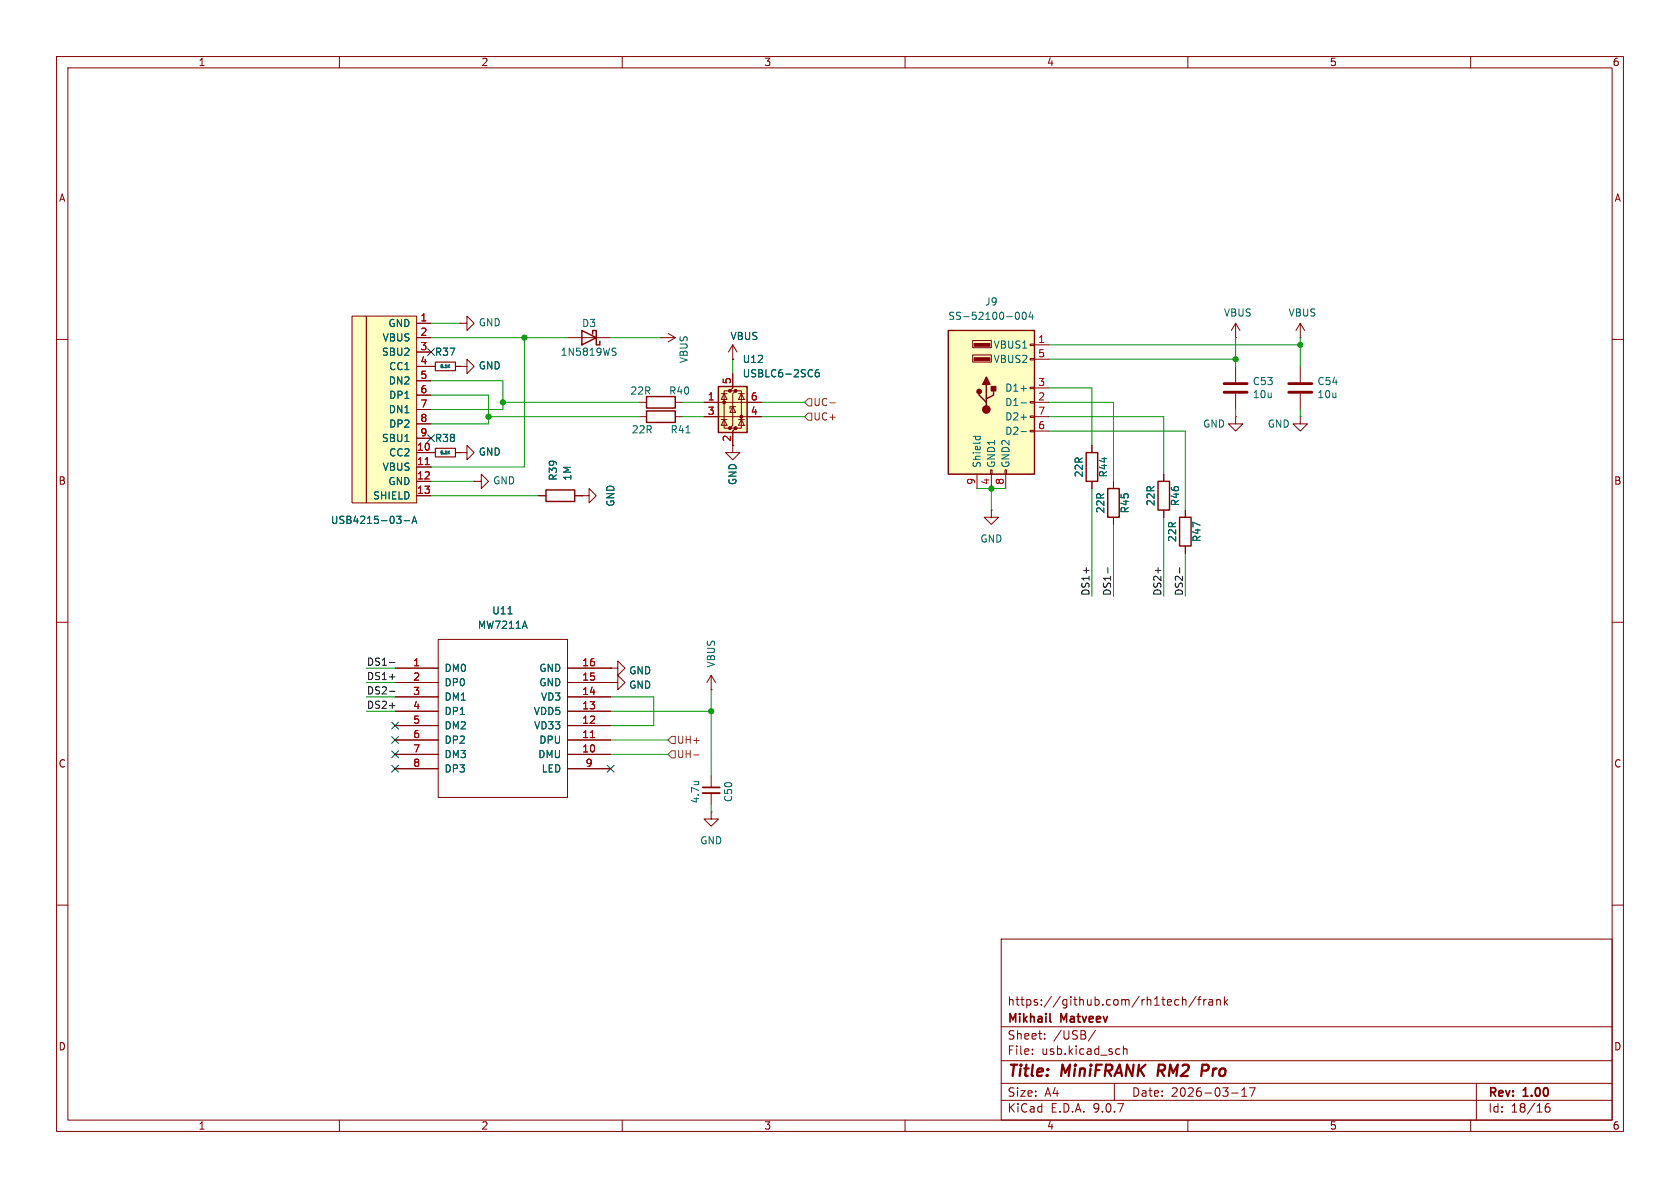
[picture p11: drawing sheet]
<svg xmlns="http://www.w3.org/2000/svg" width="297mm" height="210mm" viewBox="0 0 297 210" stroke-linecap="round" stroke-linejoin="round" font-family="sans-serif">
<g fill="none" stroke="#840000" stroke-width=".18">
<path d="M10 10h277v190h-277zM12 12h273v186h-273zM60 10v2M110 10v2M160 10v2M210 10v2M260 10v2M100.3 59.7h7.6M116.8 59.7h.1M116.8 59.7h2.6M118.1 58.9l1.3 .8M119.4 59.7l-1.3 .8"/>
<path d="M10 60h2M113 73.7h1.3M119.4 73.7h1.2M218.4 73.7v1.2h1.3l-1.3 1.3-1.2-1.3h1.2M218.4 73.7h.1M229.9 73.7v1.2h1.2l-1.2 1.3-1.3-1.3h1.3M229.9 73.7h.1M285 60h2M95.2 87.6h1.3M101.6 87.6h1.3M10 110h2M285 110h2"/>
<path d="M125.7 143.5v1.3h1.3l-1.3 1.3-1.2-1.3h1.2M125.7 143.5h.1M10 160h2M177 166h108v32h-108zM208 176.7l.4 .1M208.4 177.6l-.4 .1M209 176.8l.2-.1 .4 .1 .1 .9M209 176.2v1.5M211.5 176.1l-1.3 2M211.7 176.7h.6M212.3 176.2l-.3 .2v1.3M212.8 176.7v1"/>
<path d="M213.2 176.7l-.2 .1-.2 .2M213.7 176.8h.6l.1 .9M214.4 177.1h-.5a.29 .29 0 0 0-.2 .3 .29 .29 0 0 0 .2 .3l.5-.1M215.1 176.8l.2-.1 .4 .1v.9M215.1 176.7v1M216.5 176.2v1.5M216.6 177.1l.4 .6M217 176.7l-.5 .6M285 160h2M60 198v2M110 198v2M160 198v2"/>
<path d="M177 194.5h108M177 191.5h108M177 187.5h108M177 181.5h108M182.5 186.3v.1M182.5 185.5v.1M184.7 183.6v.1M184.7 182.8v.1M193.7 182.1l-1.3 2M197 191.5v3M197.8 185.4l.2 .1M198 186.3l-.2 .1"/>
<path d="M198.6 184.9v1.5M198.6 185.5l.2-.1 .4 .1v.9M210 198v2M217.7 193.2h1.2M219.5 193.8h.9M219.5 192.7l.5-.4v1.5M220.9 192.3h1l-.7 1.5M260 198v2M261 191.5v6.5M273.9 195.1a.59 .59 0 0 0-.7 .6v.6l.1 .2 .4 .1 .3-.1v-.5l-.1-.3h-.4l-.3 .3"/>
</g>
<path d="M204.9 188.2l-.3 2M213.4 188.2h-.8l-.3 2M213.4 189.2l-.9 .1" fill="none" stroke="#840000" stroke-width=".4"/>
<path d="M185.6 180.5l.2 .2" fill="none" stroke="#840000" stroke-width=".3"/>
<path d="M102.9 58.4l2.5 1.3-2.5 1.3zM104.8 59.1v-.7h.6v2.6h.6v-.7M114.3 72.6h5.1v2.1h-5.1zM96.5 86.6h5.1v2h-5.1z" fill="none" stroke="#840000" stroke-width=".25"/>
<path d="M108.4 62.1l.4 .2 .1 .3-.2 .2h-.3M108.4 61.5l.5 .1M121.3 76.5h.7" fill="none" stroke="#006464" stroke-width=".18"/>
<path d="M127 68.3h5.1v8.2h-5.1z" fill="#ffffc2"/>
<g fill="#840000" stroke="#840000" stroke-width=".18">
<circle cx="128" cy="71.1" r=".25"/>
<circle cx="129" cy="69.1" r=".25"/>
<circle cx="129" cy="75.7" r=".25"/>
<circle cx="130" cy="69.1" r=".25"/>
<circle cx="130" cy="75.7" r=".25"/>
<circle cx="131.1" cy="73.7" r=".25"/>
</g>
<g fill="none" stroke="#840000" stroke-width=".18">
<path d="M76.2 64.8h.8M80.5 64.8h.8M81.3 64.8h1.2v-1.3l1.3 1.3-1.3 1.2v-1.2M81.3 64.8h.1M113 71.1h1.3M119.4 71.1h1.2M124.5 71.1h10.1M124.5 73.7h10.1M127.5 74.2h1M127.5 69.6h1M128 69.6l.5 1h-1zM128 74.2l.5 1h-1z"/>
<path d="M129 69.1h-1v6.6h1M129.5 66v2.6l-.5 .5h1l-.5 .5v5.6l-.5 .5h1l-.5 .5v2.5M129.5 71.9l.5 1h-1zM129.5 63.5h.1M129.5 61v2.5M129.5 61l-.7 1.2M129.5 61l.8 1.2M130 71.9h-1v.4M130 69.1h1.1v6.6h-1.1M130.6 74.2h1M130.6 69.6h1M131.1 69.6l.5 1h-1z"/>
<path d="M131.1 74.2l.5 1h-1zM205.7 83.8v1.3M205.7 90.2v1.2M209.5 90.2v1.2M209.5 96.5v1.3M69.8 118.1h7.7M77.5 113h22.8v28h-22.8zM100.3 118.1h7.6M107.9 118.1h1.3v-1.3l1.3 1.3-1.3 1.3v-1.3M107.9 118.1h.1M125.7 119.4v2.5M125.7 119.4l-.7 1.3"/>
<path d="M125.7 119.4l.8 1.3M69.8 120.7h7.7M69.8 123.2h7.7M69.8 125.7h7.7M69.8 128.3h7.7M69.8 130.8h7.7M69.8 133.4h7.7M69.8 135.9h7.7M100.3 120.7h7.6M100.3 123.2h7.6M100.3 125.7h7.6M100.3 128.3h7.6"/>
<path d="M100.3 130.8h7.6M100.3 133.4h7.6M100.3 135.9h7.6M107.9 120.7h1.3v-1.3l1.3 1.3-1.3 1.2v-1.2M107.9 120.7h.1M125.7 121.9h.1M125.7 137.2v2M125.7 140.2v2"/>
</g>
<path d="M114.3 70.1h5.1v2h-5.1zM127 68.3h5.1v8.2h-5.1zM204.7 85.1h2.1v5.1h-2.1zM208.5 91.4h2.1v5.1h-2.1z" fill="none" stroke="#840000" stroke-width=".25"/>
<path d="M79.3 64.7l.2 .3M79.5 64.5l-.3 .3M144.7 65.3l-.3 .1a.86 .86 0 0 0 0 1.2l.4-.1v-.4l-.2-.3h-.2l-.3 .3M89.8 108.5h.7M122.7 138.2h.8M123.4 138.2h.1" fill="none" stroke="#006464" stroke-width=".18"/>
<path d="M77 64h3.5v1.5h-3.5z" fill="none" stroke="#840000" stroke-width=".2"/>
<path d="M124.2 139.2h3.1" fill="none" stroke="#840000" stroke-width=".3"/>
<path d="M124.2 140.2h3.1" fill="none" stroke="#840000" stroke-width=".33"/>
<path d="M104.4 130.4h.7" fill="none" stroke="#a90000" stroke-width=".18"/>
<g fill="#ffffc2">
<path d="M62.2 55.9h2.6v33h-2.6z"/>
<path d="M64.8 55.9h8.9v33h-8.9z"/>
</g>
<g fill="none" stroke="#840000" stroke-width=".18">
<path d="M62.2 55.9h2.6v33h-2.6zM64.8 55.9h8.9v33h-8.9zM73.7 57.2h2.5M73.7 59.7h2.5M81.3 57.2h1.2v-1.3l1.3 1.3-1.3 1.2v-1.2M81.3 57.2h.1M73.7 62.2h2.5M73.7 64.8h2.5M73.7 67.3h2.5M73.7 69.9h2.5M73.7 72.4h2.5M73.7 74.9h2.5"/>
<path d="M73.7 77.5h2.5M73.7 80h3.3M73.7 82.6h2.5M73.7 85.1h2.5M73.7 87.6h2.5M80.5 80h.8"/>
</g>
<path d="M75.2 82.1h.7" fill="none" stroke="#a90000" stroke-width=".18"/>
<path d="M79.3 79.9l.2 .3M79.5 79.7l-.3 .3M70.1 91.3h.8l-.4 .4M70.8 91.9v.5M71.4 92h1M72.8 92.5l.5-1.2 .4 1.2M73 92.2h.6" fill="none" stroke="#006464" stroke-width=".18"/>
<path d="M77 79.2h3.5v1.6h-3.5z" fill="none" stroke="#840000" stroke-width=".2"/>
<path d="M167.6 58.4h15.3v25.4h-15.3z" fill="#ffffc2"/>
<path d="M167.6 58.4h15.3v25.4h-15.3zM173.1 69.2v.7l1.3 1.2v.7M174.4 67.9v2.6M175.6 68.6v1.3l-1.2 .6v.6M192 80h2.1v5.1h-2.1zM195.8 86.4h2.1v5h-2.1z" fill="none" stroke="#840000" stroke-width=".25"/>
<g fill="#840000" stroke="#840000" stroke-width=".25">
<path d="M174.4 66.7l.6 1.2h-1.3z"/>
<path d="M175.3 68.3h.7v.8h-.7z"/>
<circle cx="173.1" cy="69.2" r=".38"/>
<circle cx="174.4" cy="72.4" r=".63"/>
</g>
<g fill="#840000" stroke="#840000" stroke-width=".18">
<path d="M172.2 60.7h2.8v.5h-2.8z"/>
<path d="M172.2 63.2h2.8v.6h-2.8z"/>
</g>
<g fill="none" stroke="#840000" stroke-width=".18">
<path d="M73.7 57.2h2.5M73.7 59.7h2.5M218.4 59.7h.1M218.4 57.2v2.5M218.4 57.2l-.7 1.2M218.4 57.2l.8 1.2M229.9 59.7h.1M229.9 57.2l-.8 1.2M229.9 57.2l.7 1.2M229.9 57.2v2.5M73.7 64.8h3.3M73.7 62.2h2.5"/>
<path d="M73.7 67.3h2.5M73.7 69.9h2.5M73.7 72.4h2.5M73.7 74.9h2.5M73.7 77.5h2.5M80.5 64.8h.8M81.3 64.8h.1M124.5 71.1h2.5M124.5 73.7h2.5M129.5 76.2v3.8h1.3l-1.3 1.3-1.2-1.3h1.2M129.5 63.5h.1M129.5 66v2.6"/>
<path d="M132.1 71.1h2.5M132.1 73.7h2.5M172 60.2h3.3v1.3h-3.3zM172 62.7h3.3v1.3h-3.3zM182.1 60.8h.8v.3h-.8zM182.1 63.4h.8v.2h-.8zM182.1 68.5h.8v.2h-.8zM182.1 71h.8v.2h-.8zM182.1 73.5h.8v.3h-.8zM182.1 76.1h.8v.2h-.8zM182.9 61h2.5M182.9 63.5h2.5"/>
<path d="M182.9 68.6h2.5M182.9 71.1h2.5M182.9 73.7h2.5M182.9 76.2h2.5M193 78.7v1.3M218.4 64.8v2.8M218.4 69.6v2.8M229.9 64.8v2.8M229.9 69.6v2.8M73.7 87.6h2.5M73.7 80h3.3M73.7 82.6h2.5"/>
<path d="M73.7 85.1h2.5M80.5 80h.8M81.3 80h1.2v-1.3l1.3 1.3-1.3 1.3v-1.3M81.3 80h.1M83.8 85.1h1.3v-1.3l1.3 1.3-1.3 1.3v-1.3M83.8 85.1h.1M95.2 87.6h1.3M101.6 87.6h1.3M102.9 87.6h1.2v-1.2l1.3 1.2-1.3 1.3v-1.3M102.9 87.6h.1M172.7 83.8v2.6M175.1 83.1h.3v.7h-.3z"/>
<path d="M175.3 90.2v1.2h1.2l-1.2 1.3-1.3-1.3h1.3M175.3 90.2h.1M175.3 83.8v2.6M177.7 83.1h.2v.7h-.2zM177.8 83.8v2.6M193 85.1v1.3M196.8 85.1v1.3M196.8 91.4v1.3M205.7 83.8v1.3M205.7 90.2v1.2M209.5 90.2v1.2M209.5 96.5v1.3"/>
<path d="M69.8 118.1h7.7M100.3 118.1h7.6M107.9 118.1h.1M69.8 120.7h7.7M69.8 123.2h7.7M69.8 125.7h7.7M69.8 128.3h7.7M69.8 130.8h7.7M69.8 133.4h7.7M69.8 135.9h7.7M100.3 120.7h7.6M100.3 123.2h7.6"/>
<path d="M100.3 125.7h7.6M100.3 128.3h7.6M100.3 130.8h7.6M100.3 133.4h7.6M100.3 135.9h7.6M107.9 120.7h.1"/>
</g>
<g fill="none" stroke="#006464" stroke-width=".18">
<path d="M179.5 55.7l.1-.4 .2-.1a.68 .68 0 0 1 .4 .6 .68 .68 0 0 1-.4 .7l-.2-.2-.1-.3M180.9 55.3l.1-.1a.68 .68 0 0 1 .4 .6 .68 .68 0 0 1-.4 .7 .84 .84 0 0 1-.1-1.2zM182.2 55.1l-.3 .9h.8M182.5 55.6v.9M79.3 64.7l.2 .3M79.3 79.9l.2 .3M79.5 64.5l-.3 .3M79.5 79.7l-.3 .3M144.7 65.3l-.3 .1a.86 .86 0 0 0 0 1.2l.4-.1v-.4l-.2-.3h-.2l-.3 .3M172 77.1h1.3M172.5 77.1v.4M173.2 77.1l.1 .4"/>
<path d="M180.5 68.7h1M180.5 71.2h1M180.5 73.8h1M180.5 76.3h1M70.1 91.3h.8l-.4 .4M70.8 91.9v.5M71.4 92h1M72.8 92.5l.5-1.2 .4 1.2M73 92.2h.6M89.8 108.5h.7"/>
</g>
<path d="M216.4 67.8h4.1M216.4 69.3h4.1M227.8 67.8h4.1M227.8 69.3h4.1" fill="none" stroke="#840000" stroke-width=".51"/>
<path d="M142.9 73h.6v1.3h-.6l-.7-.6zM142.9 70.5h.6v1.3h-.6l-.7-.7zM146.7 71.2h1M118.1 133.4l.6-.7h.7v1.3h-.7zM118.7 130.2h.7v1.2h-.7l-.6-.6zM122.6 133.4h1" fill="none" stroke="#725600" stroke-width=".18"/>
<path d="M68.9 117.1h.9M68.9 119.7h.9M192 100.4v.9M195.9 100.4v.9M204.7 100.4v.9M208.6 100.4v.9M68.9 122.2h.9M68.9 124.7h.9" fill="none" stroke="#0f0f0f" stroke-width=".18"/>
<g fill="none" stroke="#009600" stroke-width=".18">
<path d="M76.2 59.7h24.1M76.2 57.2h5.1M92.7 59.7v22.9h-16.5M107.9 59.7h8.9M218.4 59.7v5.1M229.9 59.7v5.1M76.2 69.9h10.2v5h-10.2M76.2 67.3h12.7v5.1h-12.7M86.4 73.7h26.6M88.9 71.1h24.1M120.6 71.1h3.9M120.6 73.7h3.9"/>
<path d="M129.5 63.5v2.5M134.6 71.1h7.6M134.6 73.7h7.6M185.4 76.2h24.1v14M185.4 73.7h20.3v10.1M185.4 71.1h11.4v14M185.4 68.6h7.6v10.1M185.4 63.5h33M185.4 61h44.5M218.4 72.4v1.3M229.9 72.4v1.3M76.2 87.6h19"/>
<path d="M76.2 85.1h7.6M172.7 86.4h5.1M175.3 86.4v3.8M193 86.4v19M196.8 92.7v12.7M205.7 91.4v14M209.5 97.8v7.6M64.8 118.1h5M64.8 125.7h5M64.8 123.2h5M64.8 120.7h5M107.9 125.7h17.8"/>
<path d="M107.9 123.2h7.7v5.1h-7.7M107.9 133.4h10.2M107.9 130.8h10.2M125.7 121.9v15.3M125.7 142.2v1.3"/>
</g>
<g fill="none" stroke="#000084" stroke-width=".18">
<path d="M75.6 61.6l1.2 1.2M75.6 76.9l1.2 1.2M76.8 61.6l-1.2 1.2M76.8 76.9l-1.2 1.2M69.2 130.2l1.3 1.2M69.2 127.7l1.3 1.2M69.2 135.3l1.3 1.2M69.2 132.7l1.3 1.3M70.5 130.2l-1.3 1.2M70.5 127.7l-1.3 1.2M70.5 135.3l-1.3 1.2M70.5 132.7l-1.3 1.3"/>
<path d="M107.3 135.3l1.3 1.2M108.6 135.3l-1.3 1.2"/>
</g>
<path d="M75.2 82.1h.7M104.4 130.4h.7" fill="none" stroke="#a90000" stroke-width=".18"/>
<g fill="#009600" stroke="#009600" stroke-width=".18">
<circle cx="88.9" cy="71.1" r=".46"/>
<circle cx="92.7" cy="59.7" r=".46"/>
<circle cx="86.4" cy="73.7" r=".46"/>
<circle cx="229.9" cy="61" r=".46"/>
<circle cx="218.4" cy="63.5" r=".46"/>
<circle cx="175.3" cy="86.4" r=".46"/>
<circle cx="125.7" cy="125.7" r=".46"/>
</g>
<g font-size="2.8" fill="#840000">
<text x="178" y="190.9">Title:</text>
<text x="187.7" y="190.9">MiniFRANK</text>
<text x="205.5" y="190.9">RM2</text>
<text x="214" y="190.9">Pro</text>
</g>
<g font-size="2.1" fill="#840000">
<text x="178" y="178">https://github.com/rh1tech/frank</text>
<text x="178" y="184">Sheet:</text>
<text x="178" y="181.2">Mikhail</text>
<text x="186.2" y="184">/USB/</text>
<text x="187.6" y="181.2">Matveev</text>
<text x="178" y="186.7">File:</text>
<text x="184.1" y="186.7">usb.kicad_sch</text>
<text x="178" y="196.9">KiCad</text>
<text x="178" y="194.1">Size:</text>
<text x="184.7" y="194.1">A4</text>
<text x="185.7" y="196.9">E.D.A.</text>
<text x="193.3" y="196.9">9.0.7</text>
<text x="200" y="194.1">Date:</text>
<text x="207" y="194.1">2026-03-17</text>
<text x="263" y="194.3">Rev:</text>
<text x="263" y="196.9">Id:</text>
<text x="267.1" y="196.9">18/16</text>
<text x="269.4" y="194.3">1.00</text>
</g>
<g font-size="1.8" fill="#840000">
<text x="35" y="11.9">1</text>
<text x="85" y="11.9">2</text>
<text x="135" y="11.9">3</text>
<text x="185" y="11.9">4</text>
<text x="235" y="11.9">5</text>
<text x="285" y="11.9">6</text>
<text x="10.3" y="35.9">A</text>
<text x="285.3" y="35.9">A</text>
<text x="129.3" y="78.2" transform="rotate(-90 129.3 78.2)">2</text>
<text x="10.3" y="85.9">B</text>
<text x="285.3" y="85.9">B</text>
<text x="10.3" y="135.9">C</text>
<text x="285.3" y="135.9">C</text>
<text x="10.3" y="185.9">D</text>
<text x="285.3" y="185.9">D</text>
<text x="35" y="199.9">1</text>
<text x="85" y="199.9">2</text>
<text x="135" y="199.9">3</text>
<text x="185" y="199.9">4</text>
<text x="235" y="199.9">5</text>
<text x="285" y="199.9">6</text>
</g>
<g font-size="1.8" fill="#006464">
<text x="68.6" y="58">GND</text>
<text x="84.5" y="57.9">GND</text>
<text x="102.8" y="58">D3</text>
<text x="167.5" y="56.7">SS-52100-004</text>
<text x="174.1" y="54.2">J9</text>
<text x="216.3" y="56.2">VBUS</text>
<text x="227.7" y="56.2">VBUS</text>
<text x="67.4" y="63.1">SBU2</text>
<text x="67.5" y="60.6">VBUS</text>
<text x="68.7" y="65.6">CC1</text>
<text x="76.8" y="63.1">R37</text>
<text x="84.5" y="65.5">GND</text>
<text x="99" y="63.1">1N5819WS</text>
<text x="121.8" y="64.3" transform="rotate(-90 121.8 64.3)">VBUS</text>
<text x="129" y="60.3">VBUS</text>
<text x="131.2" y="64.4">U12</text>
<text x="175.6" y="61.8">VBUS1</text>
<text x="175.6" y="64.4">VBUS2</text>
<text x="68.6" y="68.2">DN2</text>
<text x="68.7" y="70.7">DP1</text>
<text x="111.3" y="70">22R</text>
<text x="118.2" y="70">R40</text>
<text x="131.2" y="66.9">USBLC6-2SC6</text>
<text x="177.6" y="69.4">D1+</text>
<text x="177.6" y="72">D1-</text>
<text x="221.4" y="68.3">C53</text>
<text x="221.4" y="70.6">10u</text>
<text x="232.8" y="68.3">C54</text>
<text x="232.8" y="70.6">10u</text>
<text x="68.6" y="73.3">DN1</text>
<text x="68.7" y="75.8">DP2</text>
<text x="111.6" y="76.8">22R</text>
<text x="118.4" y="76.8">R41</text>
<text x="177.6" y="74.5">D2+</text>
<text x="177.6" y="77.1">D2-</text>
<text x="212.6" y="75.8">GND</text>
<text x="224" y="75.8">GND</text>
<text x="67.4" y="78.3">SBU1</text>
<text x="67.5" y="83.4">VBUS</text>
<text x="68.7" y="80.9">CC2</text>
<text x="76.8" y="78.3">R38</text>
<text x="84.5" y="80.7">GND</text>
<text x="173.6" y="82.8" transform="rotate(-90 173.6 82.8)">Shield</text>
<text x="176.1" y="82.8" transform="rotate(-90 176.1 82.8)">GND1</text>
<text x="178.7" y="82.8" transform="rotate(-90 178.7 82.8)">GND2</text>
<text x="65.8" y="88.5">SHIELD</text>
<text x="68.6" y="86">GND</text>
<text x="87.1" y="85.8">GND</text>
<text x="98.7" y="85.1" transform="rotate(-90 98.7 85.1)">R39</text>
<text x="101.2" y="85.1" transform="rotate(-90 101.2 85.1)">1M</text>
<text x="108.8" y="89.7" transform="rotate(-90 108.8 89.7)">GND</text>
<text x="130.4" y="85.9" transform="rotate(-90 130.4 85.9)">GND</text>
<text x="191.6" y="84.5" transform="rotate(-90 191.6 84.5)">22R</text>
<text x="195.9" y="84.5" transform="rotate(-90 195.9 84.5)">R44</text>
<text x="204.3" y="89.6" transform="rotate(-90 204.3 89.6)">22R</text>
<text x="208.6" y="89.6" transform="rotate(-90 208.6 89.6)">R46</text>
<text x="58.4" y="92.8">USB4215-03-A</text>
<text x="195.4" y="90.8" transform="rotate(-90 195.4 90.8)">22R</text>
<text x="199.7" y="90.8" transform="rotate(-90 199.7 90.8)">R45</text>
<text x="208.1" y="95.9" transform="rotate(-90 208.1 95.9)">22R</text>
<text x="212.4" y="95.9" transform="rotate(-90 212.4 95.9)">R47</text>
<text x="173.2" y="96.1">GND</text>
<text x="84.4" y="111.4">MW7211A</text>
<text x="86.9" y="108.8">U11</text>
<text x="78.5" y="119">DM0</text>
<text x="95.2" y="119">GND</text>
<text x="111.1" y="119.4">GND</text>
<text x="126.6" y="118.1" transform="rotate(-90 126.6 118.1)">VBUS</text>
<text x="78.5" y="121.5">DP0</text>
<text x="78.5" y="124.1">DM1</text>
<text x="95.2" y="121.5">GND</text>
<text x="95.5" y="124.1">VD3</text>
<text x="111.1" y="121.9">GND</text>
<text x="78.5" y="126.6">DP1</text>
<text x="78.5" y="129.1">DM2</text>
<text x="78.5" y="131.7">DP2</text>
<text x="94.3" y="126.6">VDD5</text>
<text x="94.3" y="129.1">VD33</text>
<text x="95.2" y="131.7">DPU</text>
<text x="78.5" y="134.2">DM3</text>
<text x="78.5" y="136.8">DP3</text>
<text x="95.1" y="134.2">DMU</text>
<text x="95.7" y="136.8">LED</text>
<text x="123.8" y="142.1" transform="rotate(-90 123.8 142.1)">4.7u</text>
<text x="129.6" y="141.9" transform="rotate(-90 129.6 141.9)">C50</text>
<text x="123.7" y="149.5">GND</text>
</g>
<g font-size="1.8" fill="#a90000">
<text x="74.2" y="56.9">1</text>
<text x="74.2" y="59.4">2</text>
<text x="74.2" y="62">3</text>
<text x="74.2" y="64.5">4</text>
<text x="183.4" y="60.7">1</text>
<text x="183.4" y="63.2">5</text>
<text x="74.2" y="67.1">5</text>
<text x="74.2" y="69.6">6</text>
<text x="125" y="70.9">1</text>
<text x="129.3" y="68" transform="rotate(-90 129.3 68)">5</text>
<text x="132.6" y="70.9">6</text>
<text x="183.4" y="68.3">3</text>
<text x="183.4" y="70.9">2</text>
<text x="74.2" y="72.1">7</text>
<text x="74.2" y="74.7">8</text>
<text x="74.2" y="77.2">9</text>
<text x="125" y="73.4">3</text>
<text x="132.6" y="73.4">4</text>
<text x="183.4" y="73.4">7</text>
<text x="183.4" y="75.9">6</text>
<text x="73.6" y="79.8">10</text>
<text x="73.6" y="82.3">11</text>
<text x="73.6" y="84.8">12</text>
<text x="73.6" y="87.4">13</text>
<text x="172.5" y="85.8" transform="rotate(-90 172.5 85.8)">9</text>
<text x="175" y="85.8" transform="rotate(-90 175 85.8)">4</text>
<text x="177.5" y="85.8" transform="rotate(-90 177.5 85.8)">8</text>
<text x="73" y="117.9">1</text>
<text x="102.8" y="117.9">16</text>
<text x="73" y="120.4">2</text>
<text x="73" y="122.9">3</text>
<text x="73" y="125.5">4</text>
<text x="102.8" y="120.4">15</text>
<text x="102.8" y="122.9">14</text>
<text x="102.8" y="125.5">13</text>
<text x="73" y="128">5</text>
<text x="73" y="130.6">6</text>
<text x="102.8" y="128">12</text>
<text x="102.8" y="130.6">11</text>
<text x="73" y="133.1">7</text>
<text x="73" y="135.6">8</text>
<text x="102.8" y="133.1">10</text>
<text x="103.4" y="135.6">9</text>
</g>
<g font-size="1.8" fill="#725600">
<text x="143.7" y="72">UC-</text>
<text x="143.7" y="74.5">UC+</text>
<text x="119.6" y="131.7">UH+</text>
<text x="119.6" y="134.2">UH-</text>
</g>
<g font-size="1.8" fill="#0f0f0f">
<text x="192.7" y="105.4" transform="rotate(-90 192.7 105.4)">DS1+</text>
<text x="196.5" y="105.4" transform="rotate(-90 196.5 105.4)">DS1-</text>
<text x="205.4" y="105.4" transform="rotate(-90 205.4 105.4)">DS2+</text>
<text x="209.2" y="105.4" transform="rotate(-90 209.2 105.4)">DS2-</text>
<text x="64.8" y="117.8">DS1-</text>
<text x="64.8" y="122.8">DS2-</text>
<text x="64.8" y="125.4">DS2+</text>
<text x="64.8" y="120.3">DS1+</text>
</g>
<g font-size=".7" fill="#006464">
<text x="77.7" y="65.2">5.1K</text>
<text x="77.7" y="80.5">5.1K</text>
</g>
</svg>
